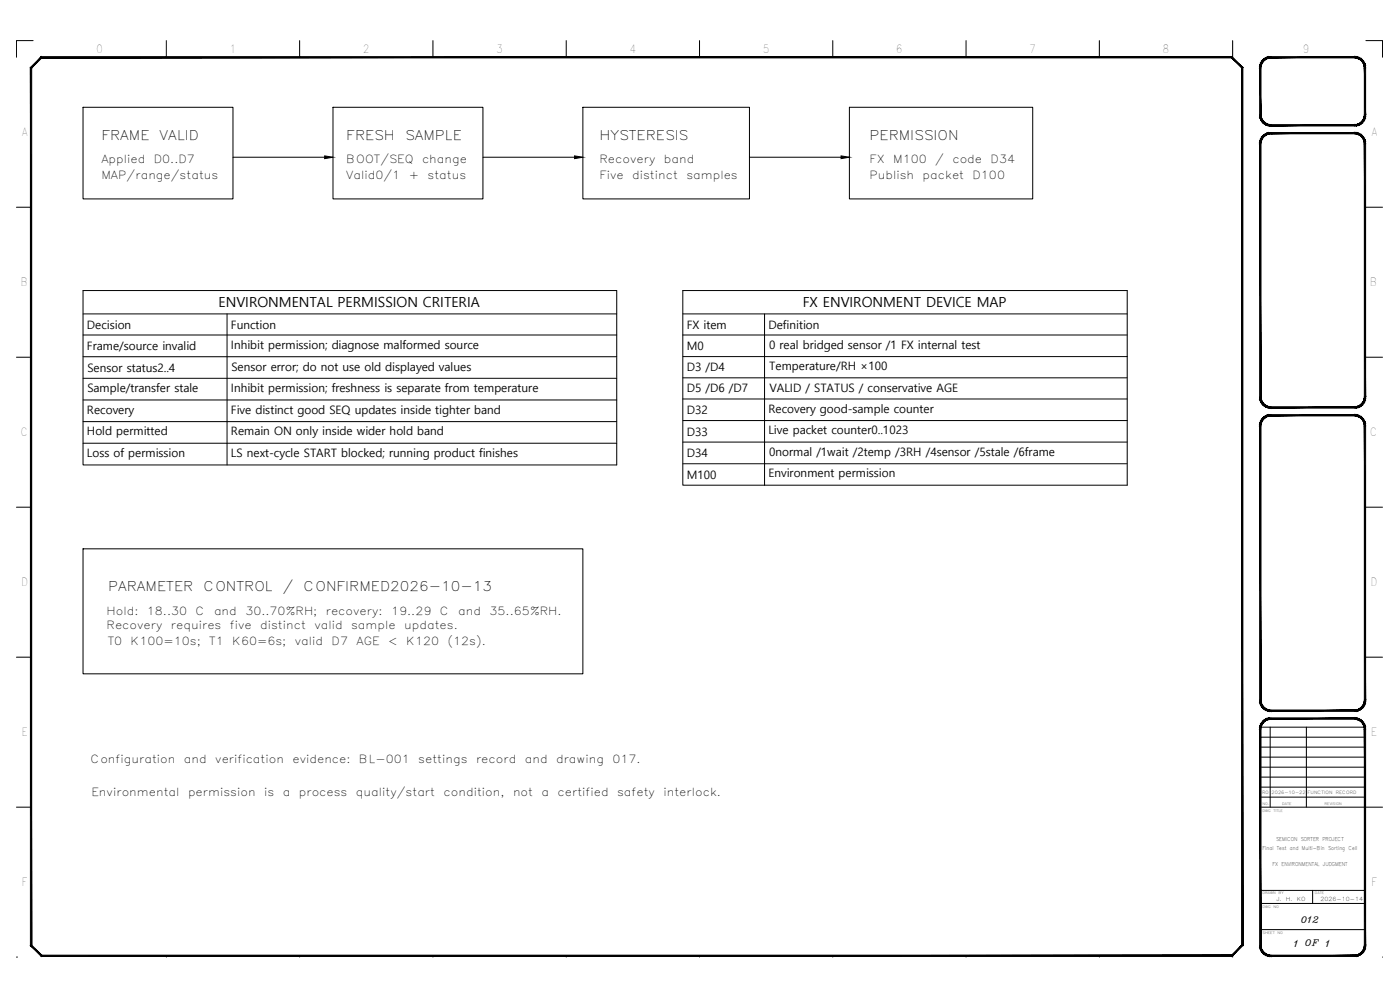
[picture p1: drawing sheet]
<svg xmlns="http://www.w3.org/2000/svg" width="420mm" height="297mm" viewBox="0 0 420 297" stroke-linecap="round" stroke-linejoin="round" font-family="sans-serif">
<g fill="none" stroke="#000" stroke-width=".3">
<path d="M9.9 12.2h-5v5M49.9 12.2v5M89.9 12.2v5M129.9 12.2v5M169.9 12.2v5M209.9 12.2v5M249.9 12.2v5M289.9 12.2v5M329.9 12.2v5M369.9 12.2v5M409.9 12.2h5v5M24.9 32.2h45v27.5h-45z"/>
<path d="M99.9 32.2h45v27.5h-45zM174.9 32.2h50v27.5h-50zM254.9 32.2h55v27.5h-55zM372.8 20.3v17.6M69.9 47.2h27.5M144.9 47.2h27.5M224.9 47.2h27.5M4.9 62.2h4.4M409.9 62.2h5M24.9 87.2h160.2v52.3h-160.2zM24.9 94.2h160.2M68.1 94.2v45.3"/>
<path d="M204.9 87.2h133.4v58.4h-133.4zM204.9 94.2h133.4M229.5 94.2v51.4M4.9 107.2h4.4M24.9 100.5h160.2M24.9 107h160.2M24.9 113.5h160.2M204.9 100.5h133.4M204.9 107h133.4M204.9 113.4h133.4M204.9 119.7h133.4M409.9 107.2h5"/>
<path d="M24.9 120h160.2M24.9 126.5h160.2M24.9 133h160.2M204.9 126.2h133.4M204.9 132.6h133.4M204.9 139.1h133.4M4.9 152.2h4.4M409.9 152.2h5M24.9 164.7h150v37.5h-150zM4.9 197.2h4.4M409.9 197.2h5M378.3 218.2h31.4"/>
<path d="M381.2 218.2v24M392.1 218.2v24M378.2 239.2h31.4M378.3 236.2h31.3M378.3 233.2h31.3M378.3 230.2h31.3M378.3 227.2h31.4M378.3 224.2h31.4M378.3 221.2h31.4M4.9 242.2h4.4M372.8 259.4v24.2M378.2 242.2h31.4"/>
<path d="M409.9 242.2h5M378.2 278.9h31.4M378.2 271.1h31.4M378.2 267.2h31.4M393.9 267.2v3.9M4.9 287.2h.1M49.9 286.8v.4M89.9 286.8v.4M129.9 286.8v.4M169.9 286.8v.4M209.9 286.8v.4M249.9 286.8v.4"/>
<path d="M289.9 286.8v.4M329.9 286.8v.4M369.9 286.5v.7M414.9 287.2h.1"/>
</g>
<g fill="#000" stroke="#000" stroke-width=".3">
<path d="M97.4 46.8l2.5 .4-2.5 .4zM172.4 46.8l2.5 .4-2.5 .4zM252.4 46.8l2.5 .4-2.5 .4z"/>
<path d="M380.9 17h.5v.4zM380.9 17v.4h.5zM380.4 17.2l.5-.2v.4zM380.4 17.2l.1 .3 .4-.1zM379.9 17.3l.5-.1 .1 .3zM379.9 17.3l.2 .4 .4-.2zM379.4 17.6l.5-.3 .2 .4zM379.4 17.6l.3 .3 .4-.2zM379 18l.4-.4 .3 .3zM379 18l.3 .2 .4-.3zM379 18l.3 .2-.6 .2zM378.7 18.4l.3 .2 .3-.4zM378.7 18.4l.3 .2-.6 .2zM378.4 18.8l.4 .2 .2-.4zM378.4 18.8l.4 .2-.6 .3zM378.2 19.3l.4 .1 .2-.4zM378.2 19.3l.4 .1-.5 .4zM378.1 19.8l.4 .1 .1-.5zM378.1 19.8l.4 .1-.5 .4zM378.5 19.9l-.5 .4h.4z"/>
<path d="M381.4 17.4h25.1v-.4zM381.4 17h25.1l-25.1 .4z"/>
<path d="M378 34.5h.4l-.3 .5zM378.4 34.5l-.3 .5 .4-.1zM378.1 35l.4-.1-.3 .6zM378.5 34.9l-.3 .6 .4-.1zM378.2 35.5l.4-.1-.2 .6zM378.6 35.4l-.2 .6 .4-.2zM378.4 36l.4-.2-.1 .6zM378.8 35.8l-.1 .6 .3-.2zM378.7 36.4l.3-.2v.6zM379 36.2v.6l.3-.3zM379 36.8l.3-.3 .1 .7zM379.3 36.5l.1 .7 .3-.4zM379.7 36.8l.2 .6-.5-.2zM379.7 36.8l.2 .6 .2-.3zM380.1 37.1l.3 .5-.5-.2zM380.1 37.1l.3 .5 .1-.3zM380.5 37.3l.4 .5-.5-.2zM380.5 37.3l.4 .5v-.4zM380.9 37.4l.5 .4h-.5zM380.9 37.4l.5 .4v-.4z"/>
<path d="M378 20.3l.4 14.2v-14.2zM378 20.3l.4 14.2h-.4z"/>
<path d="M380.9 39.8h.5v.3zM380.9 39.8v.4l.5-.1zM380.4 39.9l.5-.1v.4zM380.4 39.9l.1 .4 .4-.1zM379.9 40.1l.5-.2 .1 .4zM379.9 40.1l.2 .4 .4-.2zM379.4 40.4l.5-.3 .2 .4zM379.4 40.4l.3 .3 .4-.2zM379 40.7l.4-.3 .3 .3zM379 40.7l.3 .3 .4-.3zM379 40.7l.3 .3-.6 .1zM378.7 41.1l.3 .3 .3-.4zM378.7 41.1l.3 .3-.6 .2zM378.4 41.6l.4 .2 .2-.4zM378.4 41.6l.4 .2-.6 .3zM378.2 42.1l.4 .1 .2-.4zM378.2 42.1l.4 .1-.5 .4zM378.1 42.6h.4l.1-.4zM378.1 42.6h.4l-.5 .5zM378.5 42.6l-.5 .5h.4z"/>
<path d="M381.4 37.8h25.1v-.4zM381.4 37.4h25.1l-25.1 .4z"/>
<path d="M406.5 37.4l.5 .4h-.5zM406.5 37.4l.5 .4v-.4zM407 37.4l.5 .2-.5 .2zM407 37.4l.5 .2-.1-.3zM407.4 37.3l.6 .1-.5 .2zM407.4 37.3l.6 .1-.2-.3zM407.8 37.1l.7 .1-.5 .2zM407.8 37.1l.7 .1-.3-.4zM408.2 36.8h.7l-.4 .4zM408.2 36.8h.7l-.3-.3zM408.6 36.5l.6-.1-.3 .4zM408.9 36.2l-.3 .3 .6-.1zM408.9 36.2l.6-.2-.3 .4zM409.1 35.8l-.2 .4 .6-.2zM409.1 35.8l.6-.3-.2 .5zM409.3 35.4l-.2 .4 .6-.3zM409.3 35.4l.5-.4-.1 .5zM409.4 34.9l-.1 .5 .5-.4zM409.8 34.5v.5l-.4-.1zM409.5 34.5l-.1 .4 .4-.4z"/>
<path d="M409.5 20.3l.3 14.2v-14.2zM409.5 20.3l.3 14.2h-.3z"/>
<path d="M409.8 19.8v.5h-.3zM409.4 19.9l.1 .4 .3-.5zM409.7 19.3l.1 .5-.4 .1zM409.3 19.4l.1 .5 .3-.6zM409.5 18.8l.2 .5-.4 .1zM409.1 19l.2 .4 .2-.6zM409.2 18.4l.3 .4-.4 .2zM408.9 18.6l.2 .4 .1-.6zM408.9 18l.3 .4-.3 .2zM408.9 18l-.3 .2 .3 .4zM408.5 17.6l.4 .4-.3 .2zM408.5 17.6l-.3 .3 .4 .3zM408 17.3l.5 .3-.3 .3zM408 17.3l-.2 .4 .4 .2zM407.5 17.2l.5 .1-.2 .4zM407.5 17.2l-.1 .3 .4 .2zM407 17l.5 .2-.1 .3zM407 17v.4l.4 .1zM406.5 17h.5v.4zM406.5 17v.4h.5z"/>
<path d="M378 43.1l.4 76v-76zM378 43.1l.4 76h-.4z"/>
<path d="M381.4 40.1h25.1v-.3zM381.4 39.8h25.1l-25.1 .3z"/>
<path d="M409.5 43.1l.3 76v-76zM409.5 43.1l.3 76h-.3z"/>
<path d="M409.8 42.6v.5h-.3zM409.4 42.6l.1 .5 .3-.5zM409.7 42.1l.1 .5h-.4zM409.3 42.2l.1 .4 .3-.5zM409.5 41.6l.2 .5-.4 .1zM409.1 41.8l.2 .4 .2-.6zM409.2 41.1l.3 .5-.4 .2zM408.9 41.4l.2 .4 .1-.7zM408.9 40.7l.3 .4-.3 .3zM408.9 40.7l-.3 .3 .3 .4zM408.5 40.4l.4 .3-.3 .3zM408.5 40.4l-.3 .3 .4 .3zM408 40.1l.5 .3-.3 .3zM408 40.1l-.2 .4 .4 .2zM407.5 39.9l.5 .2-.2 .4zM407.5 39.9l-.1 .4 .4 .2zM407 39.8l.5 .1-.1 .4zM407 39.8v.4l.4 .1zM406.5 39.8h.5v.4zM406.5 39.8v.3l.5 .1z"/>
<path d="M378 119.1h.4l-.3 .5zM378.4 119.1l-.3 .5h.4zM378.1 119.6h.4l-.3 .5zM378.5 119.6l-.3 .5 .4-.1zM378.2 120.1l.4-.1-.2 .6zM378.6 120l-.2 .6 .4-.2zM378.4 120.6l.4-.2-.1 .7zM378.8 120.4l-.1 .7 .3-.3zM378.7 121.1l.3-.3v.7zM379 120.8v.7l.3-.3zM379 121.5l.3-.3 .1 .6zM379.3 121.2l.1 .6 .3-.3zM379.7 121.5l.2 .6-.5-.3zM379.7 121.5l.2 .6 .2-.4zM380.1 121.7l.3 .6-.5-.2zM380.1 121.7l.3 .6 .1-.4zM380.5 121.9l.4 .5-.5-.1zM380.5 121.9l.4 .5v-.4zM380.9 122l.5 .4h-.5zM380.9 122l.5 .4v-.4z"/>
<path d="M378 127.7l.4 82.4v-82.4zM378 127.7l.4 82.4h-.4z"/>
<path d="M381.4 122v.4l25.1-.4zM381.4 122.4l25.1-.4v.4z"/>
<path d="M381.4 124.4v.4l25.1-.4zM381.4 124.8l25.1-.4v.4z"/>
<path d="M380.9 124.5l.5-.1v.4zM380.9 124.5v.3h.5zM380.4 124.6l.5-.1v.3zM380.4 124.6l.1 .3 .4-.1zM379.9 124.8l.5-.2 .1 .3zM379.9 124.8l.2 .3 .4-.2zM379.4 125l.5-.2 .2 .3zM379.4 125l.3 .4 .4-.3zM379 125.4l.4-.4 .3 .4zM379 125.4l.3 .3 .4-.3zM379 125.4l.3 .3-.6 .1zM378.7 125.8l.3 .2 .3-.3zM378.7 125.8l.3 .2-.6 .2zM378.4 126.2l.4 .2 .2-.4zM378.4 126.2l.4 .2-.6 .3zM378.2 126.7l.4 .1 .2-.4zM378.2 126.7l.4 .1-.5 .4zM378.1 127.2l.4 .1 .1-.5zM378.1 127.2l.4 .1-.5 .4zM378.5 127.3l-.5 .4h.4z"/>
<path d="M406.5 122l.5 .4h-.5zM406.5 122l.5 .4v-.4zM407 122l.5 .3-.5 .1zM407 122l.5 .3-.1-.4zM407.4 121.9l.6 .2-.5 .2zM407.4 121.9l.6 .2-.2-.4zM407.8 121.7l.7 .1-.5 .3zM407.8 121.7l.7 .1-.3-.3zM408.2 121.5h.7l-.4 .3zM408.2 121.5h.7l-.3-.3zM408.6 121.2l.6-.1-.3 .4zM408.9 120.8l-.3 .4 .6-.1zM408.9 120.8l.6-.2-.3 .5zM409.1 120.4l-.2 .4 .6-.2zM409.1 120.4l.6-.3-.2 .5zM409.3 120l-.2 .4 .6-.3zM409.3 120l.5-.4-.1 .5zM409.4 119.6l-.1 .4 .5-.4zM409.8 119.1v.5h-.4zM409.5 119.1l-.1 .5 .4-.5z"/>
<path d="M409.8 127.2v.5h-.3zM409.4 127.3l.1 .4 .3-.5zM409.7 126.7l.1 .5-.4 .1zM409.3 126.8l.1 .5 .3-.6zM409.5 126.2l.2 .5-.4 .1zM409.1 126.4l.2 .4 .2-.6zM409.2 125.8l.3 .4-.4 .2zM408.9 126l.2 .4 .1-.6zM408.9 125.4l.3 .4-.3 .2zM408.9 125.4l-.3 .3 .3 .3zM408.5 125l.4 .4-.3 .3zM408.5 125l-.3 .4 .4 .3zM408 124.8l.5 .2-.3 .4zM408 124.8l-.2 .3 .4 .3zM407.5 124.6l.5 .2-.2 .3zM407.5 124.6l-.1 .3 .4 .2zM407 124.5l.5 .1-.1 .3zM407 124.5v.3l.4 .1zM406.5 124.4l.5 .1v.3zM406.5 124.4v.4h.5z"/>
<path d="M409.5 127.7l.3 82.4v-82.4zM409.5 127.7l.3 82.4h-.3z"/>
<path d="M378 210.1h.4l-.3 .5zM378.4 210.1l-.3 .5h.4zM378.1 210.6h.4l-.3 .5zM378.5 210.6l-.3 .5 .4-.1zM378.2 211.1l.4-.1-.2 .6zM378.6 211l-.2 .6 .4-.2zM378.4 211.6l.4-.2-.1 .7zM378.8 211.4l-.1 .7 .3-.3zM378.7 212.1l.3-.3v.7zM379 211.8v.7l.3-.3zM379 212.5l.3-.3 .1 .6zM379.3 212.2l.1 .6 .3-.3zM379.7 212.5l.2 .6-.5-.3zM379.7 212.5l.2 .6 .2-.4zM380.1 212.7l.3 .6-.5-.2zM380.1 212.7l.3 .6 .1-.4zM380.5 212.9l.4 .5-.5-.1zM380.5 212.9l.4 .5v-.4zM380.9 213l.5 .4h-.5zM380.9 213l.5 .4v-.4z"/>
<path d="M378 218.7l.4 64.9v-64.9zM378 218.7l.4 64.9h-.4z"/>
<path d="M381.4 213v.4l25.1-.4zM381.4 213.4l25.1-.4v.4z"/>
<path d="M381.4 215.4v.4l25.1-.4zM381.4 215.8l25.1-.4v.4z"/>
<path d="M380.9 215.4h.5v.4zM380.9 215.4v.4h.5zM380.4 215.6l.5-.2v.4zM380.4 215.6l.1 .3 .4-.1zM379.9 215.8l.5-.2 .1 .3zM379.9 215.8l.2 .3 .4-.2zM379.4 216l.5-.2 .2 .3zM379.4 216l.3 .4 .4-.3zM379 216.4l.4-.4 .3 .4zM379 216.4l.3 .3 .4-.3zM379 216.4l.3 .3-.6 .1zM378.7 216.8l.3 .2 .3-.3zM378.7 216.8l.3 .2-.6 .2zM378.4 217.2l.4 .2 .2-.4zM378.4 217.2l.4 .2-.6 .3zM378.2 217.7l.4 .1 .2-.4zM378.2 217.7l.4 .1-.5 .4zM378.1 218.2l.4 .1 .1-.5zM378.1 218.2l.4 .1-.5 .4zM378.5 218.3l-.5 .4h.4z"/>
<path d="M406.5 213l.5 .4h-.5zM406.5 213l.5 .4v-.4zM407 213l.5 .3-.5 .1zM407 213l.5 .3-.1-.4zM407.4 212.9l.6 .2-.5 .2zM407.4 212.9l.6 .2-.2-.4zM407.8 212.7l.7 .1-.5 .3zM407.8 212.7l.7 .1-.3-.3zM408.2 212.5h.7l-.4 .3zM408.2 212.5h.7l-.3-.3zM408.6 212.2l.6-.1-.3 .4zM408.9 211.8l-.3 .4 .6-.1zM408.9 211.8l.6-.2-.3 .5zM409.1 211.4l-.2 .4 .6-.2zM409.1 211.4l.6-.3-.2 .5zM409.3 211l-.2 .4 .6-.3zM409.3 211l.5-.4-.1 .5zM409.4 210.6l-.1 .4 .5-.4zM409.8 210.1v.5h-.4zM409.5 210.1l-.1 .5 .4-.5z"/>
<path d="M409.8 218.2v.5h-.3zM409.4 218.3l.1 .4 .3-.5zM409.7 217.7l.1 .5-.4 .1zM409.3 217.8l.1 .5 .3-.6zM409.5 217.2l.2 .5-.4 .1zM409.1 217.4l.2 .4 .2-.6zM409.2 216.8l.3 .4-.4 .2zM408.9 217l.2 .4 .1-.6zM408.9 216.4l.3 .4-.3 .2zM408.9 216.4l-.3 .3 .3 .3zM408.5 216l.4 .4-.3 .3zM408.5 216l-.3 .4 .4 .3zM408 215.8l.5 .2-.3 .4zM408 215.8l-.2 .3 .4 .3zM407.5 215.6l.5 .2-.2 .3zM407.5 215.6l-.1 .3 .4 .2zM407 215.4l.5 .2-.1 .3zM407 215.4v.4l.4 .1zM406.5 215.4h.5v.4zM406.5 215.4v.4h.5z"/>
<path d="M409.5 218.7l.3 64.9v-64.9zM409.5 218.7l.3 64.9h-.3z"/>
<path d="M372.6 20.4v263.2l.4 .1zM372.6 20.4l.4-.2v263.5zM369.6 17.4l3 3 .4-.2zM369.8 17l3.2 3.2-3.4-2.8zM12.5 17.4h357.1l.2-.4zM12.4 17h357.4l-357.3 .4zM12.4 17l-2.9 3.4 3-3zM12.4 17l-2.9 3.4-.4-.2zM9.1 20.2l.4 263.4v-263.2zM9.1 20.2l.4 263.4-.4 .1zM9.1 283.7l3.4 2.9-3-3zM9.1 283.7l3.4 2.9-.1 .4zM12.5 286.6l-.1 .4 357.2-.4zM12.4 287l357.2-.4 .2 .4zM369.6 286.6l.2 .4 2.8-3.4zM372.6 283.6l.4 .1-3.2 3.3z"/>
<path d="M378 283.6h.4l-.3 .6zM378.4 283.6l-.3 .6 .4-.1zM378.1 284.2l.4-.1-.3 .6zM378.5 284.1l-.3 .6 .4-.1zM378.2 284.7l.4-.1-.2 .6zM378.6 284.6l-.2 .6 .4-.2zM378.4 285.2l.4-.2-.1 .6zM378.8 285l-.1 .6 .3-.2zM378.7 285.6l.3-.2v.6zM379 285.4v.6l.3-.3zM379 286l.3-.3 .1 .6zM379.3 285.7l.1 .6 .3-.3zM379.7 286l.2 .6-.5-.3zM379.7 286l.2 .6 .2-.3zM380.1 286.3l.3 .5-.5-.2zM380.1 286.3l.3 .5 .1-.4zM380.5 286.4l.4 .5-.5-.1zM380.5 286.4l.4 .5v-.4zM380.9 286.5l.5 .5-.5-.1zM380.9 286.5l.5 .5v-.4z"/>
<path d="M381.4 286.6v.4l25.1-.4zM381.4 287l25.1-.4v.4z"/>
<path d="M406.5 286.6l.5 .3-.5 .1zM406.5 286.6l.5 .3v-.4zM407 286.5l.5 .3-.5 .1zM407 286.5l.5 .3-.1-.4zM407.4 286.4l.6 .2-.5 .2zM407.4 286.4l.6 .2-.2-.3zM407.8 286.3h.7l-.5 .3zM407.8 286.3h.7l-.3-.3zM408.2 286h.7l-.4 .3zM408.2 286h.7l-.3-.3zM408.6 285.7l.6-.1-.3 .4zM408.9 285.4l-.3 .3 .6-.1zM408.9 285.4l.6-.2-.3 .4zM409.1 285l-.2 .4 .6-.2zM409.1 285l.6-.3-.2 .5zM409.3 284.6l-.2 .4 .6-.3zM409.3 284.6l.5-.4-.1 .5zM409.4 284.1l-.1 .5 .5-.4zM409.8 283.6v.6l-.4-.1zM409.5 283.6l-.1 .5 .4-.5z"/>
</g>
<g font-size="4.2">
<text x="65.6" y="92.2">ENVIRONMENTAL PERMISSION CRITERIA</text>
<text x="240.9" y="92.2">FX ENVIRONMENT DEVICE MAP</text>
</g>
<g font-size="4">
<text x="30.4" y="41.9">FRAME</text>
<text x="47.9" y="41.9">VALID</text>
<text x="103.9" y="41.9">FRESH</text>
<text x="121.6" y="41.9">SAMPLE</text>
<text x="179.9" y="41.9">HYSTERESIS</text>
<text x="260.9" y="41.9">PERMISSION</text>
<text x="32.4" y="177.2">PARAMETER</text>
<text x="61.1" y="177.2">CONTROL</text>
<text x="84.9" y="177.2">/</text>
<text x="91.1" y="177.2">CONFIRMED2026-10-13</text>
</g>
<g font-size="3.5">
<text x="26.1" y="98.6">Decision</text>
<text x="69.3" y="98.6">Function</text>
<text x="206.1" y="98.6">FX item</text>
<text x="230.6" y="98.7">Definition</text>
<text x="26.1" y="104.9">Frame/source invalid</text>
<text x="69.3" y="104.7">Inhibit permission; diagnose malformed source</text>
<text x="206.1" y="105">M0</text>
<text x="230.8" y="104.7">0 real bridged sensor /1 FX internal test</text>
<text x="26.2" y="111.5">Sensor status2..4</text>
<text x="69.4" y="111.2">Sensor error; do not use old displayed values</text>
<text x="206.1" y="111.2">D3 /D4</text>
<text x="230.9" y="111.1">Temperature/RH ×100</text>
<text x="26.2" y="117.7">Sample/transfer stale</text>
<text x="69.3" y="117.7">Inhibit permission; freshness is separate from temperature</text>
<text x="206.1" y="117.6">D5 /D6 /D7</text>
<text x="230.9" y="117.6">VALID / STATUS / conservative AGE</text>
<text x="26.1" y="124.1">Recovery</text>
<text x="69.3" y="124.2">Five distinct good SEQ updates inside tighter band</text>
<text x="206.1" y="124.2">D32</text>
<text x="230.6" y="123.8">Recovery good-sample counter</text>
<text x="26.1" y="130.7">Hold permitted</text>
<text x="69.3" y="130.6">Remain ON only inside wider hold band</text>
<text x="206.1" y="130.7">D33</text>
<text x="230.6" y="130.3">Live packet counter0..1023</text>
<text x="26.1" y="137.2">Loss of permission</text>
<text x="69.3" y="137.2">LS next-cycle START blocked; running product finishes</text>
<text x="206.1" y="137.2">D34</text>
<text x="230.8" y="136.8">0normal /1wait /2temp /3RH /4sensor /5stale /6frame</text>
<text x="206.1" y="143.6">M100</text>
<text x="230.6" y="143.2">Environment permission</text>
</g>
<g font-size="3.4">
<text x="29" y="15.9">0</text>
<text x="69.2" y="15.9">1</text>
<text x="109" y="15.9">2</text>
<text x="149" y="15.9">3</text>
<text x="189" y="16">4</text>
<text x="229" y="15.9">5</text>
<text x="269" y="15.9">6</text>
<text x="309" y="15.9">7</text>
<text x="349" y="15.9">8</text>
<text x="391" y="15.9">9</text>
<text x="6.4" y="40.9">A</text>
<text x="411.4" y="40.9">A</text>
<text x="30.4" y="48.9">Applied</text>
<text x="30.4" y="53.7">MAP/range/status</text>
<text x="46.2" y="48.9">D0..D7</text>
<text x="103.9" y="48.9">BOOT/SEQ</text>
<text x="103.9" y="53.7">Valid0/1</text>
<text x="122.7" y="53.7">+</text>
<text x="126.7" y="48.9">change</text>
<text x="128.3" y="53.7">status</text>
<text x="179.9" y="48.9">Recovery</text>
<text x="179.9" y="53.7">Five</text>
<text x="189.7" y="53.7">distinct</text>
<text x="199.2" y="48.9">band</text>
<text x="206" y="53.7">samples</text>
<text x="260.9" y="48.9">FX</text>
<text x="260.9" y="53.7">Publish</text>
<text x="268" y="48.9">M100</text>
<text x="276.9" y="53.7">packet</text>
<text x="280.7" y="48.9">/</text>
<text x="285.8" y="48.9">code</text>
<text x="291.9" y="53.7">D100</text>
<text x="297.3" y="48.9">D34</text>
<text x="6.3" y="85.9">B</text>
<text x="411.3" y="85.9">B</text>
<text x="6.3" y="130.9">C</text>
<text x="411.3" y="130.9">C</text>
<text x="6.4" y="175.9">D</text>
<text x="411.4" y="175.9">D</text>
<text x="32" y="184.7">Hold:</text>
<text x="44.1" y="184.7">18..30</text>
<text x="58.7" y="184.7">C</text>
<text x="64.2" y="184.7">and</text>
<text x="73.6" y="184.7">30..70%RH;</text>
<text x="97.8" y="184.7">recovery:</text>
<text x="117.4" y="184.7">19..29</text>
<text x="132" y="184.7">C</text>
<text x="137.5" y="184.7">and</text>
<text x="146.9" y="184.7">35..65%RH.</text>
<text x="32" y="188.9">Recovery</text>
<text x="51.3" y="188.9">requires</text>
<text x="69" y="188.9">five</text>
<text x="78.1" y="188.9">distinct</text>
<text x="94.3" y="188.9">valid</text>
<text x="105.4" y="188.9">sample</text>
<text x="121.3" y="188.9">updates.</text>
<text x="32.3" y="193.5">T0</text>
<text x="39.2" y="193.5">K100=10s;</text>
<text x="62.8" y="193.5">T1</text>
<text x="69.7" y="193.5">K60=6s;</text>
<text x="88.5" y="193.5">valid</text>
<text x="99.5" y="193.5">D7</text>
<text x="107" y="193.5">AGE</text>
<text x="116.5" y="193.5">&lt;</text>
<text x="121.9" y="193.5">K120</text>
<text x="134.3" y="193.5">(12s).</text>
<text x="6.5" y="220.9">E</text>
<text x="411.5" y="220.9">E</text>
<text x="27.1" y="228.9">Configuration</text>
<text x="55.2" y="228.9">and</text>
<text x="64.6" y="228.9">verification</text>
<text x="87.8" y="228.9">evidence:</text>
<text x="107.7" y="228.9">BL-001</text>
<text x="125.5" y="228.9">settings</text>
<text x="142.9" y="228.9">record</text>
<text x="157.5" y="228.9">and</text>
<text x="166.9" y="228.9">drawing</text>
<text x="183.8" y="228.9">017.</text>
<text x="27.4" y="238.9">Environmental</text>
<text x="56.4" y="238.9">permission</text>
<text x="79.3" y="238.9">is</text>
<text x="84.8" y="238.9">a</text>
<text x="89.7" y="238.9">process</text>
<text x="106.8" y="238.9">quality/start</text>
<text x="133.1" y="238.9">condition,</text>
<text x="154" y="238.9">not</text>
<text x="162.5" y="238.9">a</text>
<text x="167.3" y="238.9">certified</text>
<text x="185.2" y="238.9">safety</text>
<text x="199.1" y="238.9">interlock.</text>
<text x="6.6" y="265.9">F</text>
<text x="411.6" y="265.9">F</text>
</g>
<g font-size="2.7">
<text x="390.5" y="276.8">012</text>
<text x="388.4" y="284">1</text>
<text x="391.7" y="283.9">OF</text>
<text x="397.9" y="284">1</text>
</g>
<g font-size="1.7">
<text x="383.1" y="270.3">J.</text>
<text x="385.9" y="270.3">H.</text>
<text x="389.2" y="270.3">KO</text>
<text x="396.3" y="270.3">2026-10-14</text>
</g>
<g font-size="1.6">
<text x="378.9" y="254.9">Final Test and Multi-Bin Sorting Cell</text>
<text x="383" y="252.4">SEMICON SORTER PROJECT</text>
<text x="381.9" y="260">FX ENVIRONMENTAL JUDGMENT</text>
</g>
<g font-size="1.3">
<text x="378.8" y="238.2">R0</text>
<text x="381.6" y="238.3">2026-10-22</text>
<text x="392.4" y="238.3">FUNCTION</text>
<text x="400.9" y="238.3">RECORD</text>
</g>
<g font-size="1.1">
<text x="378.9" y="243.5">DWG</text>
<text x="378.9" y="241.5">NO.</text>
<text x="382.2" y="243.5">TITLE</text>
<text x="384.8" y="241.5">DATE</text>
<text x="397.5" y="241.5">REVISION</text>
<text x="378.9" y="268.3">DRAWN</text>
<text x="383.7" y="268.3">BY</text>
<text x="394.6" y="268.3">DATE</text>
<text x="378.9" y="272.5">DWG</text>
<text x="382.2" y="272.5">NO</text>
<text x="378.9" y="280.2">SHEET</text>
<text x="383.4" y="280.2">NO</text>
</g>
</svg>
